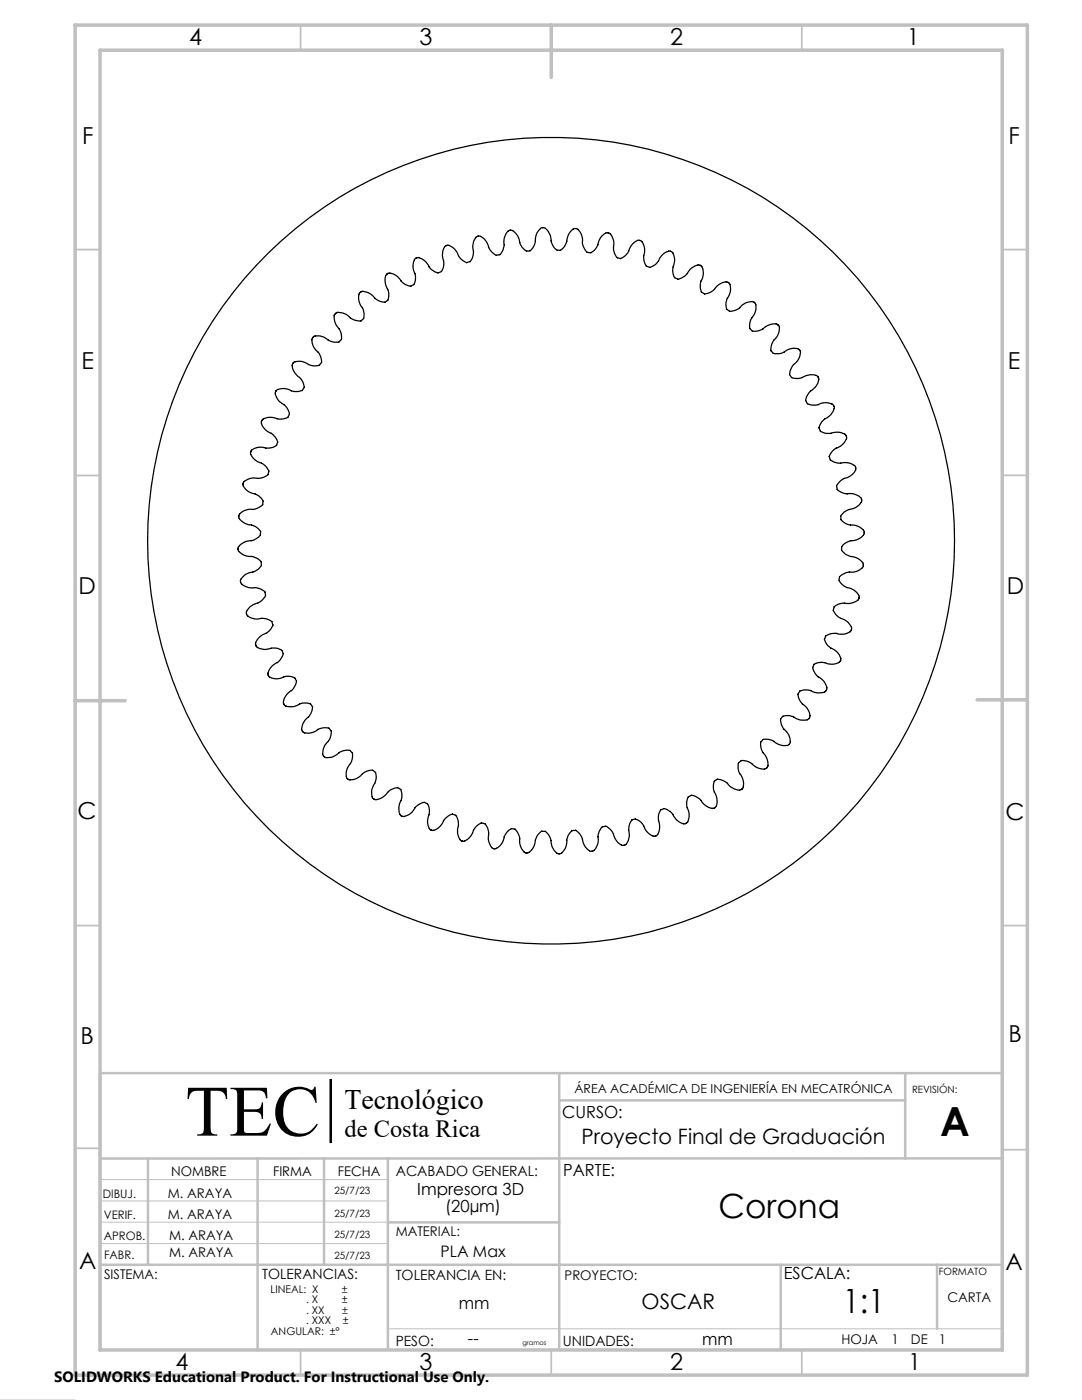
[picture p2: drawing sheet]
<svg xmlns="http://www.w3.org/2000/svg" width="216mm" height="279mm" viewBox="0 0 216 279" stroke-linecap="round" stroke-linejoin="round" font-family="sans-serif">
<g fill="none" stroke="#000" stroke-width=".25">
<path d="M66.9 62.6l.4-.2a3.5 3.5 0 0 1 2.9 1.2 2.74 2.74 0 0 0 1.9 .4l.1-.1a.94 .94 0 0 0 .4-1.1l-.2-1.1a2.83 2.83 0 0 1-.6-3.3l.4-.2a3.2 3.2 0 0 1 2.8 1.5 1.67 1.67 0 0 0 2.3 .3 2.72 2.72 0 0 0-.3-2.9 2.38 2.38 0 0 1 .1-2.3l.5-.3a2.99 2.99 0 0 1 2.6 1.8 1.91 1.91 0 0 0 2 .7 .87 .87 0 0 0 .7-1 3.9 3.9 0 0 0-.5-2.4 2.19 2.19 0 0 1 .5-2l.6-.2a3.5 3.5 0 0 1 2.3 2.1 1.99 1.99 0 0 0 1.9 .9 .94 .94 0 0 0 .7-1 4 4 0 0 0-.1-2.4 2.28 2.28 0 0 1 .6-1.9l.7-.1a3.5 3.5 0 0 1 2 2.3 2.31 2.31 0 0 0 1.7 1.1l.4-.2a2.37 2.37 0 0 0 .7-2.4 2.61 2.61 0 0 1 .8-2.6l.5-.1a2.82 2.82 0 0 1 1.8 2.3 2.19 2.19 0 0 0 1.9 1.5h.2a2.64 2.64 0 0 0 .9-2.8 2.19 2.19 0 0 1 1.2-2.1h.5a3.4 3.4 0 0 1 1.6 2.7 2.49 2.49 0 0 0 1.4 1.4 1.11 1.11 0 0 0 1.3-.9l.2-.5a5.5 5.5 0 0 1 .7-2.6l.6-.6h.8a3.5 3.5 0 0 1 1.2 2.9 1.91 1.91 0 0 0 1.5 1.6h.2a2.65 2.65 0 0 0 1.5-2.6 2.4 2.4 0 0 1 1.4-1.8h.4a2.78 2.78 0 0 1 1.2 3.1 2.99 2.99 0 0 0 1.1 1.7h.1a1.11 1.11 0 0 0 1.3-.6l.6-1a2.55 2.55 0 0 1 1.9-2.4l.5 .2a3.3 3.3 0 0 1 .7 3.1 2.16 2.16 0 0 0 1 1.8 1.13 1.13 0 0 0 1.4-.5l.4-.4a5 5 0 0 1 1.7-2.4l.4-.3 .7 .2a3.2 3.2 0 0 1 .4 3.2 1.9 1.9 0 0 0 .8 1.9 .9 .9 0 0 0 1.2-.2 4.3 4.3 0 0 0 1.5-1.9 2.17 2.17 0 0 1 1.8-1l.4 .2a1.66 1.66 0 0 1 .5 1.6l-.1 .7a2.82 2.82 0 0 0 .3 2.9l.5 .2a3.6 3.6 0 0 0 2.4-2 2.11 2.11 0 0 1 1.9-.8l.4 .3a3.2 3.2 0 0 1-.2 3.2 2.27 2.27 0 0 0 .3 2l.3 .2a2.63 2.63 0 0 0 2.6-1.4 2.25 2.25 0 0 1 2.2-.9l.3 .2a2.86 2.86 0 0 1-.5 3.3 2.37 2.37 0 0 0 .1 2l.3 .2a2.68 2.68 0 0 0 2.7-1.1 2.23 2.23 0 0 1 2.3-.6l.4 .4a3.3 3.3 0 0 1-.9 3 2.35 2.35 0 0 0-.1 2 1.02 1.02 0 0 0 1.2 .4 3.8 3.8 0 0 0 2.1-1.1 2.59 2.59 0 0 1 1.9-.3l.4 .2 .1 .4a3.5 3.5 0 0 1-1.2 2.8 2.37 2.37 0 0 0-.3 2 .97 .97 0 0 0 1.1 .5 3.7 3.7 0 0 0 2.3-.9 1.98 1.98 0 0 1 2.1 .1l.1 .2a2.8 2.8 0 0 1-1.4 3 2.16 2.16 0 0 0-.5 2 1.12 1.12 0 0 0 1.4 .5h.5a5.1 5.1 0 0 1 2.9-.7l.5 .2 .4 .5a3.1 3.1 0 0 1-1.8 2.7 1.83 1.83 0 0 0-.7 2.1l.1 .1a2.63 2.63 0 0 0 2.9 .1 2.31 2.31 0 0 1 2.4 .3l.2 .4a3.1 3.1 0 0 1-2.1 2.5 2.07 2.07 0 0 0-.9 2 .97 .97 0 0 0 .9 .7 4.4 4.4 0 0 0 2.5-.1 2.18 2.18 0 0 1 1.9 .6l.1 .4a3.2 3.2 0 0 1-2.3 2.3 2.31 2.31 0 0 0-1.1 1.7l.1 .3a2.37 2.37 0 0 0 2.5 .8 2.61 2.61 0 0 1 2.6 .7l.1 .5a2.66 2.66 0 0 1-2.3 1.9 2.62 2.62 0 0 0-1.5 1.7 .96 .96 0 0 0 .7 1 3.7 3.7 0 0 0 2.4 .3 1.98 1.98 0 0 1 1.8 1v.6a3.5 3.5 0 0 1-2.7 1.7 2.32 2.32 0 0 0-1.4 1.4 1.11 1.11 0 0 0 .9 1.2l.5 .3a4.7 4.7 0 0 1 2.8 .9l.4 .4v.6a2.99 2.99 0 0 1-2.9 1.4 1.79 1.79 0 0 0-1.5 1.4l-.1 .2a2.65 2.65 0 0 0 2.5 1.6 2.4 2.4 0 0 1 1.9 1.4l-.2 .6a2.98 2.98 0 0 1-2.6 1 2.52 2.52 0 0 0-2 1.1 1.07 1.07 0 0 0 .6 1.4l.5 .4a4.6 4.6 0 0 1 2.6 1.4l.2 .6-.1 .5a3.2 3.2 0 0 1-3.1 .8 2.16 2.16 0 0 0-1.8 1 1.13 1.13 0 0 0 .5 1.3l.4 .4a5 5 0 0 1 2.4 1.7l.2 .5-.1 .6a3.2 3.2 0 0 1-3.2 .5 2.5 2.5 0 0 0-1.9 .7l-.1 .4a2.59 2.59 0 0 0 1.9 2.2 2.29 2.29 0 0 1 1.3 2l-.3 .4a3.2 3.2 0 0 1-3.1 .1 1.9 1.9 0 0 0-2.1 .6 1.07 1.07 0 0 0 .3 1.4l.3 .5a5.9 5.9 0 0 1 1.8 1.9l.3 .6-.3 .7a1.42 1.42 0 0 1-1.2 .4l-.7-.1a4 4 0 0 0-2.7-.4l-.5 .1-.3 .5a2.63 2.63 0 0 0 1.4 2.5 2.25 2.25 0 0 1 .9 2.3l-.4 .4a3.4 3.4 0 0 1-3.1-.6 2.02 2.02 0 0 0-2.1 .2l-.1 .2a2.76 2.76 0 0 0 1.1 2.7 2.18 2.18 0 0 1 .6 2.2l-.4 .4a3.3 3.3 0 0 1-3-.9 2.35 2.35 0 0 0-2-.1 1.02 1.02 0 0 0-.4 1.2 3.8 3.8 0 0 0 1.1 2.2 2.57 2.57 0 0 1 .3 1.9l-.5 .5a3.4 3.4 0 0 1-2.9-1.3 2.37 2.37 0 0 0-2-.3l-.3 .3a2.59 2.59 0 0 0 .5 2.8 2.91 2.91 0 0 1 .2 2.3l-.5 .4a3.2 3.2 0 0 1-2.8-1.6 2.46 2.46 0 0 0-2-.5l-.2 .2a2.72 2.72 0 0 0 .2 2.9 2.38 2.38 0 0 1-.1 2.3l-.3 .3a2.75 2.75 0 0 1-2.8-1.8 1.91 1.91 0 0 0-2-.6 1.1 1.1 0 0 0-.7 1.2l.1 1.1a2.43 2.43 0 0 1-.1 3.1l-.4 .1a3.1 3.1 0 0 1-2.5-2.1 1.99 1.99 0 0 0-1.8-.8 .94 .94 0 0 0-.8 .9 4.4 4.4 0 0 0 .1 2.4 1.9 1.9 0 0 1-.6 2l-.5 .1a3.2 3.2 0 0 1-2.2-2.3 1.7 1.7 0 0 0-2-1 2.37 2.37 0 0 0-.8 2.5 2.61 2.61 0 0 1-.8 2.5l-.5 .1a3.2 3.2 0 0 1-1.9-2.5 2.11 2.11 0 0 0-1.7-1.3 .93 .93 0 0 0-.9 .8 3.7 3.7 0 0 0-.4 2.4 2.14 2.14 0 0 1-1 1.8h-.5a3.2 3.2 0 0 1-1.7-2.7 2.42 2.42 0 0 0-1.4-1.5 1.11 1.11 0 0 0-1.2 .9l-.4 1.1a2.68 2.68 0 0 1-1.3 2.7h-.5a2.98 2.98 0 0 1-1.4-2.9 2.03 2.03 0 0 0-1.4-1.6 .88 .88 0 0 0-1 .5 4.5 4.5 0 0 0-.9 2.3 1.89 1.89 0 0 1-1.3 1.5l-.6-.1a3.3 3.3 0 0 1-1-3 2.99 2.99 0 0 0-1-1.6l-.2-.1a1.11 1.11 0 0 0-1.3 .7l-.6 .9a2.55 2.55 0 0 1-1.9 2.4l-.4-.1a3.2 3.2 0 0 1-.8-3.1 2.16 2.16 0 0 0-1-1.9 1.13 1.13 0 0 0-1.4 .5l-.3 .4a5 5 0 0 1-1.8 2.5l-.4 .2-.7-.2a3.2 3.2 0 0 1-.4-3.2 1.9 1.9 0 0 0-.8-1.9 1 1 0 0 0-1.4 .4l-.4 .3a5.7 5.7 0 0 1-1.7 2.1l-.7 .3h-.5l-.3-.3a3.4 3.4 0 0 1 0-3.1 1.9 1.9 0 0 0-.6-2 1.07 1.07 0 0 0-1.5 .2l-.4 .3a5.9 5.9 0 0 1-1.9 1.9l-.7 .2h-.3l-.4-.2a1.42 1.42 0 0 1-.3-1.3l.1-.7a4 4 0 0 0 .4-2.6l-.1-.5-.2-.1a1.08 1.08 0 0 0-1.5 0l-.5 .2a4.9 4.9 0 0 1-2.4 1.8l-.6 .1-.5-.5a3.3 3.3 0 0 1 .6-3 2.02 2.02 0 0 0-.3-2.2l-.1-.1a2.68 2.68 0 0 0-2.7 1.1 2.23 2.23 0 0 1-2.3 .7l-.3-.4a3.1 3.1 0 0 1 .9-3 2.43 2.43 0 0 0 .1-2.1 1.02 1.02 0 0 0-1.3-.3 3.8 3.8 0 0 0-2.1 1 2.59 2.59 0 0 1-1.9 .3l-.4-.4a3.2 3.2 0 0 1 1.2-3 1.97 1.97 0 0 0 .2-2.1l-.1-.1a2.64 2.64 0 0 0-2.9 .5 2.91 2.91 0 0 1-2.4 .2l-.3-.5a3.2 3.2 0 0 1 1.5-2.8 2.16 2.16 0 0 0 .5-2.1 1.12 1.12 0 0 0-1.3-.5h-.6a5.1 5.1 0 0 1-2.9 .7l-.5-.2-.3-.6a3.3 3.3 0 0 1 1.7-2.5 1.91 1.91 0 0 0 .7-2 .87 .87 0 0 0-1-.7 3.9 3.9 0 0 0-2.4 .4 2.19 2.19 0 0 1-1.9-.4l-.3-.6a3.5 3.5 0 0 1 2.1-2.3 1.99 1.99 0 0 0 .9-1.9 .94 .94 0 0 0-.9-.8 4 4 0 0 0-2.4 .2 2.55 2.55 0 0 1-1.9-.6l-.2-.6a3.4 3.4 0 0 1 2.3-2.1 2.31 2.31 0 0 0 1.1-1.7l-.1-.4a2.31 2.31 0 0 0-1.8-.8 3.1 3.1 0 0 1-3.2-.6l-.2-.6a3.3 3.3 0 0 1 2.6-2 2.11 2.11 0 0 0 1.3-1.6 .93 .93 0 0 0-.8-.9 3.7 3.7 0 0 0-2.4-.4 1.98 1.98 0 0 1-1.8-1v-.6a3.3 3.3 0 0 1 2.7-1.6 2.26 2.26 0 0 0 1.4-1.5 1.11 1.11 0 0 0-.8-1.2l-1.1-.3a2.68 2.68 0 0 1-2.7-1.4v-.4a3.2 3.2 0 0 1 2.9-1.5 1.79 1.79 0 0 0 1.6-1.4v-.2a2.71 2.71 0 0 0-2.5-1.5 2.5 2.5 0 0 1-1.8-1.4v-.4a2.78 2.78 0 0 1 3-1.3 2.99 2.99 0 0 0 1.7-1l.1-.2a1.11 1.11 0 0 0-.7-1.3l-.9-.5a2.55 2.55 0 0 1-2.4-1.9l.1-.5a3.2 3.2 0 0 1 3.1-.7 2.16 2.16 0 0 0 1.9-1 1.13 1.13 0 0 0-.5-1.4l-.5-.4a5 5 0 0 1-2.4-1.7l-.2-.4 .2-.7a3.3 3.3 0 0 1 3.1-.5 1.64 1.64 0 0 0 2.1-1 2.69 2.69 0 0 0-2-2.3 2.29 2.29 0 0 1-1.3-1.9l.3-.5a3.1 3.1 0 0 1 3.2-.1 2.1 2.1 0 0 0 2-.6 1.14 1.14 0 0 0-.2-1.4l-.4-.5a5.9 5.9 0 0 1-1.8-1.8l-.3-1 .3-.4a3.2 3.2 0 0 1 3.2 .2 2.27 2.27 0 0 0 2-.3l.2-.3a2.63 2.63 0 0 0-1.4-2.6 2.25 2.25 0 0 1-.9-2.2l.5-.5a3.3 3.3 0 0 1 3 .6 2.02 2.02 0 0 0 2.2-.2l.1-.1a2.68 2.68 0 0 0-1.2-2.7 2.23 2.23 0 0 1-.6-2.3l.4-.4a3.3 3.3 0 0 1 3.1 .9 2.35 2.35 0 0 0 2 .1 1.02 1.02 0 0 0 .3-1.2 3.8 3.8 0 0 0-1.1-2.1 2.67 2.67 0 0 1-.3-2z"/>
<circle cx="110" cy="107.9" r="80.5"/>
</g>
<path d="M65.8 215.4v12.6" fill="none" stroke="#000" stroke-width=".2"/>
<path d="M65.8 215.4h.3v12.6h-.3z" fill="none" stroke="#808080" stroke-width=".2"/>
<path d="M20 214.2h180v55.2h-180M20 239.7h57.4M20 235.4h57.4M20 243.9h57.4M20 248.2h57.4M0 279.4h15M77.4 265.2h122.6" fill="none" stroke="#c0c0c0" stroke-width=".2"/>
<g fill="none" stroke="#c0c0c0" stroke-width=".35">
<path d="M60 5v5M160 5v5M15 49.8h5M200 49.8h5M15 94.9h5M200 94.9h5M15 184.7h5M200 184.7h5M15 229.2h5M200 229.4h5M60 269.4v5M110 269.4v5"/>
<path d="M160 269.4v5"/>
</g>
<g fill="none" stroke="#c0c0c0" stroke-width=".5">
<path d="M111.5 219.6h69.1M111.6 214.2v55.2M180.6 214.2v17M200 214.2h-180v55.2M29.5 231.2v21.2M51.4 231.2v38.3M64.7 231.2v21.2M77.4 231.2v38.2M200 231.2h-180M20 252.4h180M77.4 243.9h34.2M155.8 252.4v17"/>
<path d="M187 252.4v12.8"/>
</g>
<path d="M15 5h190v269.4h-190zM20 10h180v259.4h-180zM110 5v10.5M15 139.8h10M195 139.7h10" fill="none" stroke="#c0c0c0" stroke-width=".7"/>
<path d="M66 215.4v12.6" fill="none" stroke="#000" stroke-width=".39"/>
<text font-size="14.4" x="37" y="226.6">TEC</text>
<text font-size="8" x="187.6" y="226.7">A</text>
<g font-size="6.7">
<text x="143.4" y="243.2">Corona</text>
<text x="168.1" y="262.1">1:1</text>
</g>
<text font-size="5.6" x="68.8" y="221.3">Tecnológico</text>
<text font-size="4.9" x="68.8" y="226.9">de Costa Rica</text>
<g font-size="4.7">
<text x="37.7" y="9">4</text>
<text x="83.7" y="9">3</text>
<text x="133.7" y="9">2</text>
<text x="180.9" y="9">1</text>
<text x="16.4" y="28.7">F</text>
<text x="201.3" y="28.7">F</text>
<text x="16.3" y="73.6">E</text>
<text x="201.1" y="73.6">E</text>
<text x="15.7" y="118.5">D</text>
<text x="200.9" y="118.5">D</text>
<text x="15.5" y="163.4">C</text>
<text x="200.6" y="163.7">C</text>
<text x="16" y="208.3">B</text>
<text x="201.2" y="208">B</text>
<text x="15.8" y="253.2">A</text>
<text x="200.7" y="253.4">A</text>
<text x="35" y="273.4">4</text>
<text x="83.7" y="273.4">3</text>
<text x="133.7" y="273.4">2</text>
<text x="181.2" y="273.4">1</text>
</g>
<g font-size="4.2">
<text x="116" y="228.3">Proyecto Final de Graduación</text>
<text x="128" y="261.3">OSCAR</text>
</g>
<g font-size="3.3">
<text x="112.2" y="223">CURSO:</text>
<text x="83.3" y="238.4">Impresora 3D</text>
<text x="112.4" y="234.6">PARTE:</text>
<text x="88.8" y="241.9">(20µm)</text>
<text x="156.4" y="255.3">ESCALA:</text>
<text x="91.6" y="261.3">mm</text>
<text x="93.4" y="268.2">--</text>
<text x="140.1" y="268.5">mm</text>
</g>
<text font-size="3.2" x="87.9" y="250.9">PLA Max</text>
<text font-size="3" x="10.8" y="275.7">SOLIDWORKS Educational Product. For Instructional Use Only.</text>
<g font-size="2.8">
<text x="79" y="234.7">ACABADO GENERAL:</text>
<text x="52.3" y="255.3">TOLERANCIAS:</text>
<text x="79" y="255.4">TOLERANCIA EN:</text>
<text x="79" y="268.5">PESO:</text>
<text x="112.3" y="268.5">UNIDADES:</text>
</g>
<g font-size="2.7">
<text x="33.5" y="239.1">M. ARAYA</text>
<text x="34.1" y="234.6">NOMBRE</text>
<text x="54.5" y="234.6">FIRMA</text>
<text x="67.4" y="234.6">FECHA</text>
<text x="33.5" y="243.2">M. ARAYA</text>
<text x="33.7" y="251">M. ARAYA</text>
<text x="33.7" y="247.5">M. ARAYA</text>
<text x="79" y="246.8">MATERIAL:</text>
<text x="20.8" y="255.2">SISTEMA:</text>
<text x="112.7" y="255.4">PROYECTO:</text>
<text x="189.1" y="259.9">CARTA</text>
<text x="167.9" y="268.2">HOJA</text>
<text x="177.9" y="268.3">1</text>
<text x="181.8" y="268.2">DE</text>
<text x="187.4" y="268.3">1</text>
</g>
<text font-size="2.5" x="114.6" y="218.1">ÁREA ACADÉMICA DE INGENIERÍA EN MECATRÓNICA</text>
<g font-size="2.3">
<text x="20.5" y="239.1">DIBUJ.</text>
<text x="20.7" y="243.4">VERIF.</text>
<text x="20.7" y="247.4">APROB.</text>
<text x="20.8" y="251.2">FABR.</text>
</g>
<g font-size="2.1">
<text x="54" y="258">LINEAL: X</text>
<text x="68.2" y="258">±</text>
<text x="61.1" y="262.2">. XX</text>
<text x="61.1" y="260.1">. X</text>
<text x="68.2" y="260.1">±</text>
<text x="68.3" y="262.2">±</text>
<text x="54.1" y="266.4">ANGULAR: ±°</text>
<text x="61.1" y="264.3">. XXX</text>
<text x="68.4" y="264.3">±</text>
</g>
<g font-size="2">
<text x="182" y="218.1">REVISIÓN:</text>
<text x="66.7" y="238.4">25/7/23</text>
<text x="66.7" y="242.8">25/7/23</text>
<text x="66.7" y="247.1">25/7/23</text>
<text x="66.7" y="251.2">25/7/23</text>
<text x="187.3" y="254.4">FORMATO</text>
</g>
<text font-size="1.3" x="104.2" y="268.5">gramos</text>
</svg>
